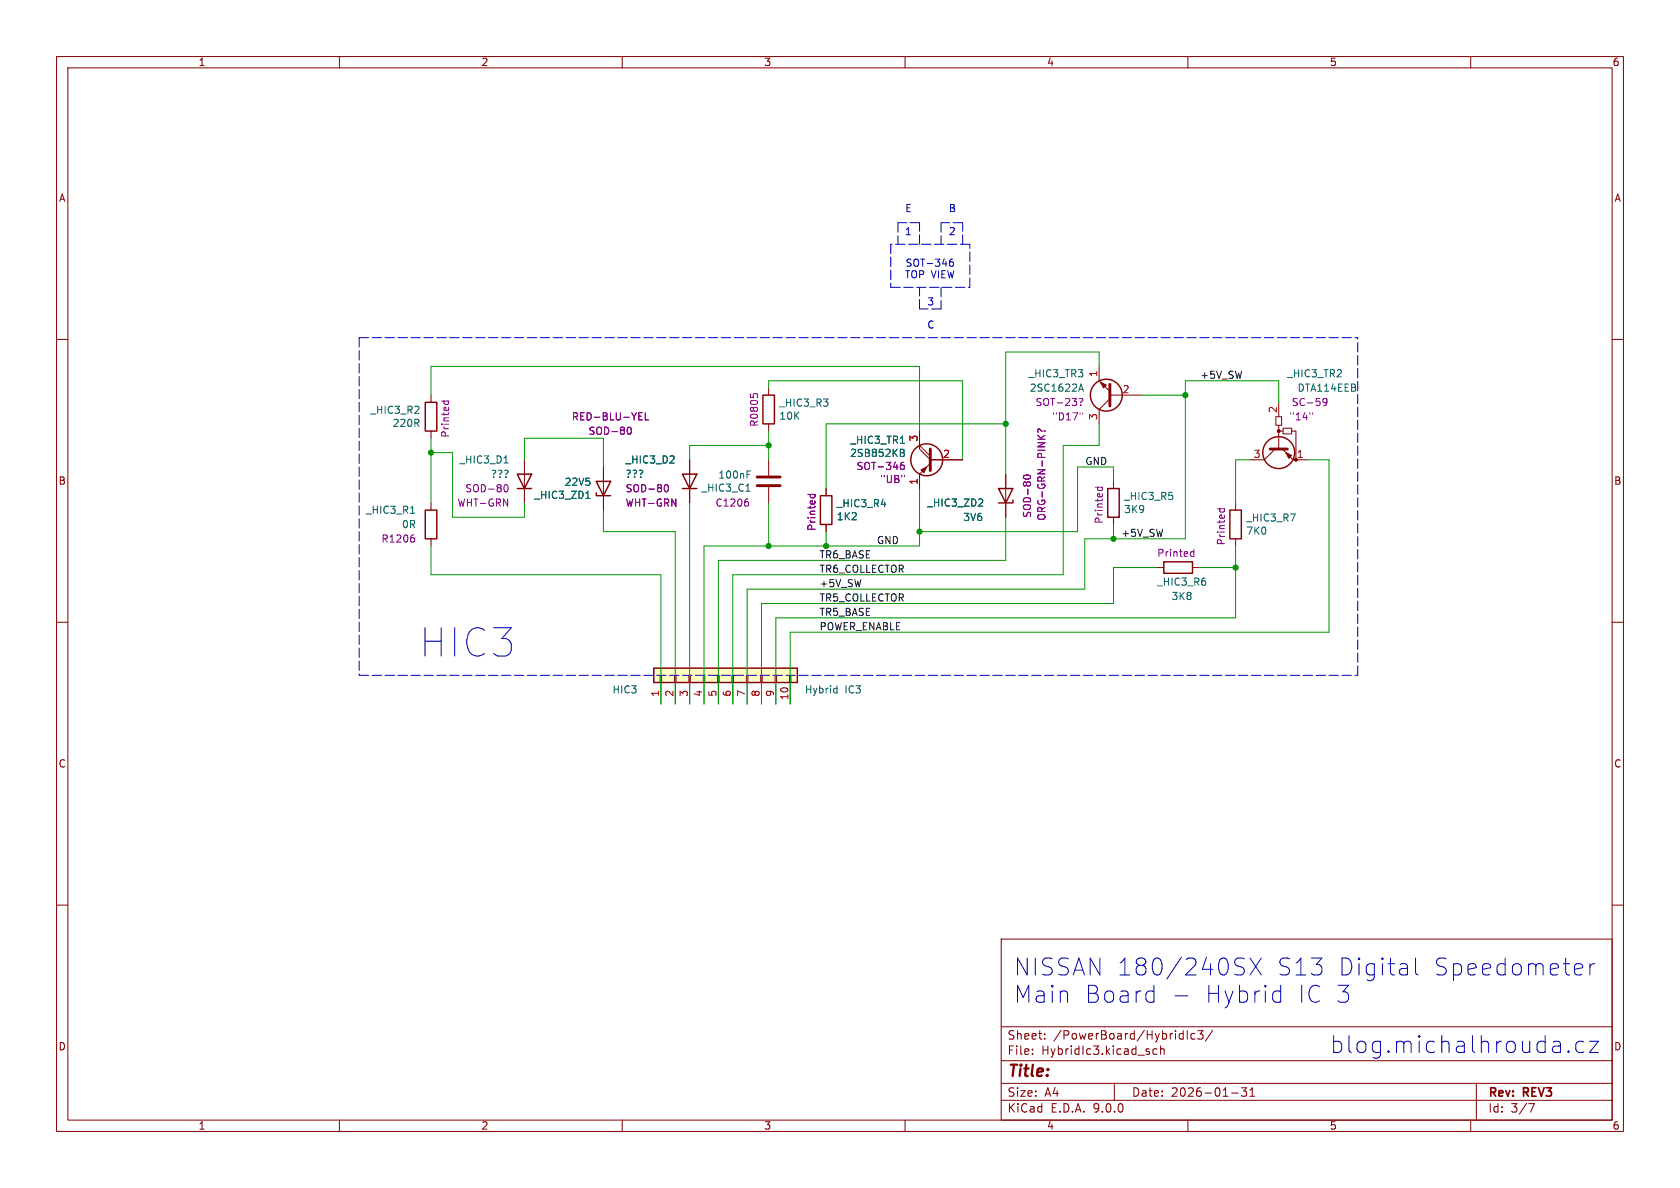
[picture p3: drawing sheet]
<svg xmlns="http://www.w3.org/2000/svg" width="297mm" height="210mm" viewBox="0 0 297 210" stroke-linecap="round" stroke-linejoin="round" font-family="sans-serif">
<g fill="none" stroke="#840000" stroke-width=".18">
<path d="M10 10h277v190h-277zM12 12h273v186h-273zM60 10v2M110 10v2M160 10v2M210 10v2M260 10v2M10 60h2M76.2 69.9v1.2M76.2 76.2v1.3M162.6 78.7v.7l1.9 1.9h5.7M162.6 78.7l1.9 1.9"/>
<path d="M162.6 76.2v2.5M194.3 64.8v2.5l1.9 1.9M196.2 70.5l-1.9 1.9v2.5M196.2 69.9h5.7M285 60h2M76.2 88.9v1.3M76.2 95.3v1.2M106.7 82.6v7.6M121.9 81.3v7.6M135.9 81.3v2.8M135.9 86.1v2.8M146 86.4v1.2"/>
<path d="M146 92.7v1.3M164.5 81.9l-1.9 1.9v2.6M177.8 83.8v7.6M196.8 85.1v1.3M196.8 91.4v1.3M218.4 88.9v1.3M218.4 95.3v1.2M10 110h2M204.5 100.3h1.2M210.8 100.3h1.3M285 110h2M10 160h2"/>
<path d="M177 166h108v32h-108zM285 160h2M60 198v2M110 198v2M160 198v2M177 194.5h108M177 191.5h108M177 187.5h108M177 181.5h108M182.5 186.3v.1M182.5 185.5v.1M184.7 183.6v.1"/>
<path d="M184.7 182.8v.1M197 191.5v3M204.5 185.5l-.4-.1-.3 .3v.4l.2 .2h.5M205.2 185.5l.2-.1 .3 .1 .1 .9M205.2 184.9v1.5M209 182.7l.2 .1M209.2 182.2v1.5M209.2 183.6l-.2 .1M209.9 182.2v1.5M210 198v2M211.2 182.8l-.4-.1-.3 .3v.4l.2 .2h.5M211.7 182.2h1l-.5 .6 .4 .1v.7l-.2 .1h-.4l-.3-.1"/>
<path d="M214.4 182.1l-1.3 2M217.7 193.2h1.2M219.5 192.3h.9l-.5 .6 .4 .1v.7l-.2 .1h-.4l-.2-.1M221 193.8h.8M221 192.7l.4-.4v1.5M260 198v2M261 191.5v6.5M270.2 195.1h1l-.6 1.5"/>
</g>
<path d="M164.5 79.4v3.8M196.2 67.9v3.9M133.9 85.9h4M133.9 84.3h4" fill="none" stroke="#840000" stroke-width=".51"/>
<g fill="none" stroke="#840000" stroke-width=".25">
<path d="M75.2 71.1h2v5.1h-2zM75.2 90.2h2v5.1h-2zM105.4 87.1v.5h2.5M105.4 85.1h2.5l-1.2 2.5zM120.6 83.8h2.6l-1.3 2.6zM120.6 86.4h2.6M145 87.6h2.1v5.1h-2.1zM176.5 86.4h2.6l-1.3 2.5zM179.1 88.4v.5h-2.6M195.8 86.4h2.1v5h-2.1zM205.7 99.3h5.1v2h-5.1zM217.4 90.2h2.1v5.1h-2.1z"/>
<circle cx="195.6" cy="69.8" r="2.82"/>
<circle cx="163.8" cy="81.3" r="2.82"/>
</g>
<g fill="#840000" stroke="#840000" stroke-width=".18">
<path d="M194.6 67.6l1 .5-.5 .5z"/>
<path d="M162.8 83.1l1-.5-.5 1z"/>
</g>
<g fill="none" stroke="#006464" stroke-width=".18">
<path d="M159.2 78.4h.7M159.7 79.5l.1 .3-.2 .2M190.7 69.2l.4-1.3 .4 1.3M190.8 68.8h.6M72.6 90.7h.7M103.6 88.1h.7M131.9 86.8h.7M132.1 83.9h.4M132.1 83.3h.6M159.2 80h.4M159.6 80l.3 .3-.1 .3-.6 .1M173 89.5h.7"/>
<path d="M173.7 88.3v.5"/>
</g>
<g fill="none" stroke="#840084" stroke-width=".18">
<path d="M78 70.9h1.3M78.5 70.9v.5M79.3 70.9v.5M110.9 76l.1-.4 .2-.1a.68 .68 0 0 1 .4 .6 .68 .68 0 0 1-.4 .7l-.2-.1-.1-.4M112.9 73.6h.5M112.9 74.2h.6M112.9 73h.6M114.1 73v1.2h.6M183.5 76.9l.7 .8M184.2 76.2l-.6-.4-.1 .2v.4M184.6 76.2h.1M184.7 76.9l-.7 .6"/>
<path d="M190.8 70.5l.4-.1 .2 .2-.3 .6M190.9 73v.2M191.1 71.6v.1M191.4 73v.2M72.9 94.6h.3M73.1 95l.2 .3v.3l-.2 .2M117.4 86.2l.2-.4 .1-.1a.68 .68 0 0 1 .5 .6 .68 .68 0 0 1-.5 .6l-.1-.1-.2-.3M132 88.2h.2M132.1 88.7l.3 .2v.3l-.3 .3M142.8 87.4h1.3M143.3 87.4v.5M144 87.4v.5"/>
<path d="M159.8 81.7l-.4 .1a.86 .86 0 0 0 0 1.2l.4-.1 .1-.4-.2-.3h-.3l-.2 .3M159.9 84v.3M181.4 84.7l-.4-.1-.1-.2a.68 .68 0 0 1 .7-.4 .68 .68 0 0 1 .6 .4l-.1 .2-.4 .1M193.6 86.1h1.3M194.1 86.1v.5M194.8 86.1v.5M210.6 98.3h.5M210.6 97.6h.5M211.1 97.1v1.3M215.2 89.9h1.3M215.7 89.9v.5M216.4 89.9v.5"/>
</g>
<path d="M115.6 118.1h25.4v2.6h-25.4z" fill="#ffffc2"/>
<g fill="none" stroke="#840000" stroke-width=".25">
<path d="M134.9 69.9h2v5h-2zM91.4 83.8h2.6l-1.3 2.6zM91.4 86.4h2.6M115.6 118.1h25.4v2.6h-25.4z"/>
<circle cx="226.1" cy="80" r="2.82"/>
</g>
<g fill="none" stroke="#840000" stroke-width=".18">
<path d="M135.9 68.6v1.3M135.9 74.9v1.3M162.6 76.2v2.5M225.4 79.4l-1.9 1.9h-2.5M225.6 73.7h1v1.5h-1zM226.1 76.2h.7M226.1 71.1v2.6M226.1 75.2v4M226.7 79.4l1.9 1.9h2.5M226.8 75.7h1.5v1h-1.5zM228.3 76.2h.8v5.1M92.7 81.3v7.6"/>
<path d="M106.7 82.6v2.5M106.7 87.6v2.6M121.9 81.3v2.5M121.9 86.4v2.5M146 86.4v1.2M146 92.7v1.3M162.6 83.8v2.6M164.5 81.3h5.7M177.8 83.8v2.6M177.8 88.9v2.5M116.7 119.4h.3v1.3h-.3zM119.3 119.4h.2v1.3h-.2z"/>
<path d="M121.8 119.4h.2v1.3h-.2zM124.3 119.4h.3v1.3h-.3zM126.9 119.4h.2v1.3h-.2zM129.4 119.4h.3v1.3h-.3zM132 119.4h.2v1.3h-.2zM134.5 119.4h.2v1.3h-.2zM137 119.4h.3v1.3h-.3zM139.6 119.4h.2v1.3h-.2zM116.8 120.7v3.8M119.4 120.7v3.8M121.9 120.7v3.8M124.5 120.7v3.8"/>
<path d="M127 120.7v3.8M129.5 120.7v3.8M132.1 120.7v3.8M134.6 120.7v3.8M137.2 120.7v3.8M139.7 120.7v3.8"/>
</g>
<path d="M159.2 78.4h.7M159.7 79.5l.1 .3-.2 .2M89.1 81.9h.7M103.6 88.1h.7M159.2 80h.4M159.6 80l.3 .3-.1 .3-.6 .1M173 89.5h.7M173.7 88.3v.5M147.6 121.7h.4M148 121.2v1.3M148 122.4l-.4 .1" fill="none" stroke="#006464" stroke-width=".18"/>
<g fill="none" stroke="#840084" stroke-width=".18">
<path d="M110.9 76l.1-.4 .2-.1a.68 .68 0 0 1 .4 .6 .68 .68 0 0 1-.4 .7l-.2-.1-.1-.4M112.9 73.6h.5M112.9 74.2h.6M112.9 73h.6M114.1 73v1.2h.6M132.7 69.6v.6M133.1 69.8l.3-.2h.3l.2 .2M183.5 76.9l.7 .8M184.2 76.2l-.6-.4-.1 .2v.4M184.6 76.2h.1M184.7 76.9l-.7 .6M231.6 73v.2"/>
<path d="M232.1 73v.2M234.6 71l-.2 .2h-.4l-.1-.2 .1-.5 .4-.1 .1 .2a.84 .84 0 0 1-.3 1.1h-.2M89.1 86.2l.1-.4 .2-.1a.68 .68 0 0 1 .4 .6 .68 .68 0 0 1-.4 .6l-.2-.1-.1-.3M117.4 86.2l.2-.4 .1-.1a.68 .68 0 0 1 .5 .6 .68 .68 0 0 1-.5 .6l-.1-.1-.2-.3M142.8 87.4h1.3M143.3 87.4v.5M144 87.4v.5M159.8 81.7l-.4 .1a.86 .86 0 0 0 0 1.2l.4-.1 .1-.4-.2-.3h-.3l-.2 .3M159.9 84v.3M181.4 84.7l-.4-.1-.1-.2a.68 .68 0 0 1 .7-.4 .68 .68 0 0 1 .6 .4l-.1 .2-.4 .1"/>
</g>
<g fill="#840000" stroke="#840000" stroke-width=".18">
<path d="M227.3 80l1 .5-.5 .5z"/>
<circle cx="226.1" cy="76.2" r=".25"/>
</g>
<path d="M224.5 79.4h3.1" fill="none" stroke="#840000" stroke-width=".51"/>
<g fill="none" stroke="#0000c2" stroke-width=".18" stroke-dasharray="1.7 .6">
<path d="M158.7 39.4v3.8M162.6 39.4h-3.9M166.4 39.4v3.8M170.2 39.4h-3.8M63.5 59.7v59.7M63.5 59.7h176.5M157.5 50.8h13.9M157.5 43.2v7.6M162.6 43.2v-3.8M162.6 54.6v-3.8M166.4 50.8v3.8M166.4 54.6h-3.8"/>
<path d="M170.2 43.2v-3.8M171.4 50.8v-7.6M171.4 43.2h-13.9M63.5 119.4h176.5M240 119.4v-59.7"/>
</g>
<g fill="none" stroke="#009600" stroke-width=".18">
<path d="M76.2 69.9v-5.1h86.4v11.4M76.2 77.5v11.4M135.9 78.7h-14v2.6M135.9 68.6v-1.3h34.3v14M135.9 76.2v5.1M177.8 74.9h-31.8v11.5M194.3 74.9v3.8h-6.3v22.9h-58.5v22.9M194.3 64.8v-2.6h-16.5v21.6M201.9 69.9h7.6M226.1 71.1v-3.8h-16.6v28h-17.7v8.8h-59.7v20.4M76.2 96.5v5.1h40.6v22.9M76.2 80h3.8v11.4h12.7v-2.5"/>
<path d="M92.7 81.3v-3.8h14v5.1M106.7 90.2v3.8h12.7v30.5M121.9 88.9v35.6M135.9 88.9v7.6M146 94v2.5M162.6 86.4v10.1h-38.1v28M177.8 91.4v7.7h-50.8v25.4M196.8 85.1v-2.5h-6.3v11.4h-27.9M196.8 92.7v2.6M218.4 96.5v12.7h-81.2v15.3M221 81.3h-2.6v7.6M231.1 81.3h3.8v30.5h-95.2v12.7"/>
<path d="M204.5 100.3h-7.7v6.4h-62.2v17.8M212.1 100.3h6.3"/>
</g>
<g fill="none" stroke="#0000c2" stroke-width=".18">
<path d="M168.4 45.8l-.3 .1a.86 .86 0 0 0 0 1.2l.4-.1 .1-.5-.3-.2h-.3l-.2 .2M203.7 175.2l.3 .1M204 174.2v3M204 177l-.3 .2M207.7 176h2.3M218.8 170.8a1.1 1.1 0 0 1 1.2 .7 .77 .77 0 0 1-.6 .8h-.7M218.8 169.4h.8l.4 .1M221 169.4l2 2.9M223 169.4l-2 2.9M225.6 175.2h.5l.3 .1M226.4 174.2v3M226.4 177l-.3 .2h-.5"/>
<path d="M248.7 170.5l.1 .3v1.5M248.8 172.2l-.3 .1M248.8 171.1l-.3 .1M250.2 169.4v2.5l.2 .3 .3 .1M278.8 170.4h.6l.2 .1 .2 .6-1.4 .3M279.6 172.2l-.2 .1h-.6M281.1 170.4v1.9M281.9 170.4a.77 .77 0 0 0-.8 .5M275.4 184.1l.3 .1 .2 .3v1.6M275.9 185.9l-.3 .2M275.9 184.8l-.3 .1M277.3 185.8l.1 .1-.1 .2"/>
<path d="M277.3 185.8l-.1 .1 .1 .2M277.3 185.8v.3M280 184.2l-.3-.1h-.5l-.3 .1-.3 .4v.9l.3 .4 .3 .2h.5l.3-.2M281 184.1h1.6l-1.6 2h1.6"/>
</g>
<g fill="#009600" stroke="#009600" stroke-width=".18">
<circle cx="218.4" cy="100.3" r=".46"/>
<circle cx="196.8" cy="95.3" r=".46"/>
<circle cx="209.5" cy="69.9" r=".46"/>
<circle cx="177.8" cy="74.9" r=".46"/>
<circle cx="135.9" cy="96.5" r=".46"/>
<circle cx="135.9" cy="78.7" r=".46"/>
<circle cx="76.2" cy="80" r=".46"/>
<circle cx="146" cy="96.5" r=".46"/>
<circle cx="162.6" cy="94" r=".46"/>
</g>
<text font-size="7" fill="#0000c2" x="74.6" y="116.6">HIC3</text>
<g font-size="4.2" fill="#0000c2">
<text x="179.1" y="172.7">NISSAN 180/240SX</text>
<text x="225.3" y="172.7">S13</text>
<text x="236" y="172.7">Digital</text>
<text x="252.7" y="172.7">Speedometer</text>
<text x="179.1" y="177.6">Main</text>
<text x="191.5" y="177.6">Board</text>
<text x="212.5" y="177.6">Hybrid</text>
<text x="228.7" y="177.6">IC 3</text>
<text x="234.9" y="186.4">blog.michalhrouda.cz</text>
</g>
<text font-size="2.8" fill="#840000" x="178" y="190.9">Title:</text>
<g font-size="2.1" fill="#840000">
<text x="178" y="184">Sheet:</text>
<text x="186.2" y="184">/PowerBoard/HybridIc3/</text>
<text x="178" y="186.7">File:</text>
<text x="184.1" y="186.7">HybridIc3.kicad_sch</text>
<text x="178" y="196.9">KiCad</text>
<text x="178" y="194.1">Size:</text>
<text x="184.7" y="194.1">A4</text>
<text x="185.7" y="196.9">E.D.A.</text>
<text x="193.3" y="196.9">9.0.0</text>
<text x="200" y="194.1">Date:</text>
<text x="207" y="194.1">2026-01-31</text>
<text x="263" y="194.3">Rev:</text>
<text x="263" y="196.9">Id:</text>
<text x="267.1" y="196.9">3/7</text>
<text x="269.4" y="194.3">REV3</text>
</g>
<g font-size="1.8" fill="#840000">
<text x="35" y="11.9">1</text>
<text x="85" y="11.9">2</text>
<text x="135" y="11.9">3</text>
<text x="185" y="11.9">4</text>
<text x="235" y="11.9">5</text>
<text x="285" y="11.9">6</text>
<text x="10.3" y="35.9">A</text>
<text x="285.3" y="35.9">A</text>
<text x="10.3" y="85.9">B</text>
<text x="285.3" y="85.9">B</text>
<text x="10.3" y="135.9">C</text>
<text x="285.3" y="135.9">C</text>
<text x="10.3" y="185.9">D</text>
<text x="285.3" y="185.9">D</text>
<text x="35" y="199.9">1</text>
<text x="85" y="199.9">2</text>
<text x="135" y="199.9">3</text>
<text x="185" y="199.9">4</text>
<text x="235" y="199.9">5</text>
<text x="285" y="199.9">6</text>
</g>
<g font-size="1.8" fill="#0000c2">
<text x="159.9" y="41.7">1</text>
<text x="159.9" y="37.6">E</text>
<text x="167.6" y="37.6">B</text>
<text x="167.6" y="41.7">2</text>
<text x="160" y="47.2">SOT-346</text>
<text x="159.9" y="49.3">TOP VIEW</text>
<text x="163.8" y="54.1">3</text>
<text x="163.8" y="58.2">C</text>
</g>
<g font-size="1.8" fill="#006464">
<text x="181.8" y="66.9">_HIC3_TR3</text>
<text x="181.9" y="69.4">2SC1622A</text>
<text x="227.5" y="66.9">_HIC3_TR2</text>
<text x="229.3" y="69.4">DTA114EEB</text>
<text x="65.4" y="73.4">_HIC3_R2</text>
<text x="69.3" y="75.7">220R</text>
<text x="137.7" y="72.1">_HIC3_R3</text>
<text x="137.7" y="74.4">10K</text>
<text x="81.1" y="82.1">_HIC3_D1</text>
<text x="110.5" y="82.1">_HIC3_D2</text>
<text x="150.2" y="81">2SB852KB</text>
<text x="150.2" y="78.7">_HIC3_TR1</text>
<text x="86.7" y="84.7">???</text>
<text x="94.4" y="88.4">_HIC3_ZD1</text>
<text x="99.7" y="86.1">22V5</text>
<text x="110.5" y="84.7">???</text>
<text x="123.9" y="87.1">_HIC3_C1</text>
<text x="126.9" y="84.8">100nF</text>
<text x="147.8" y="89.9">_HIC3_R4</text>
<text x="163.8" y="89.8">_HIC3_ZD2</text>
<text x="198.6" y="88.6">_HIC3_R5</text>
<text x="64.6" y="91">_HIC3_R1</text>
<text x="71" y="93.6">0R</text>
<text x="147.8" y="92.2">1K2</text>
<text x="170.2" y="92.3">3V6</text>
<text x="198.6" y="90.9">3K9</text>
<text x="220.2" y="92.4">_HIC3_R7</text>
<text x="220.2" y="94.7">7K0</text>
<text x="204.5" y="103.7">_HIC3_R6</text>
<text x="207" y="106.3">3K8</text>
<text x="108.2" y="122.8">HIC3</text>
<text x="142.2" y="122.8">Hybrid</text>
<text x="149.4" y="122.8">IC3</text>
</g>
<g font-size="1.8" fill="#840084">
<text x="183" y="72">SOT-23?</text>
<text x="228.3" y="72">SC-59</text>
<text x="79.6" y="77.5" transform="rotate(-90 79.6 77.5)">Printed</text>
<text x="101" y="74.5">RED-BLU-YEL</text>
<text x="103.9" y="77.1">SOD-80</text>
<text x="134.2" y="75.5" transform="rotate(-90 134.2 75.5)">R0805</text>
<text x="185.9" y="74.5">&quot;D17&quot;</text>
<text x="227.8" y="74.5">&quot;14&quot;</text>
<text x="151.3" y="83.3">SOT-346</text>
<text x="80.8" y="89.8">WHT-GRN</text>
<text x="82.2" y="87.2">SOD-80</text>
<text x="110.5" y="87.2">SOD-80</text>
<text x="110.5" y="89.8">WHT-GRN</text>
<text x="126.4" y="89.8">C1206</text>
<text x="155.5" y="85.6">&quot;UB&quot;</text>
<text x="144.4" y="94" transform="rotate(-90 144.4 94)">Printed</text>
<text x="182.5" y="91.6" transform="rotate(-90 182.5 91.6)">SOD-80</text>
<text x="185" y="92.1" transform="rotate(-90 185 92.1)">ORG-GRN-PINK?</text>
<text x="195.2" y="92.7" transform="rotate(-90 195.2 92.7)">Printed</text>
<text x="67.3" y="96.1">R1206</text>
<text x="204.5" y="98.7">Printed</text>
<text x="216.8" y="96.5" transform="rotate(-90 216.8 96.5)">Printed</text>
</g>
<g font-size="1.8" fill="#a90000">
<text x="194.1" y="66.7" transform="rotate(-90 194.1 66.7)">1</text>
<text x="198.4" y="69.6">2</text>
<text x="194.1" y="74.4" transform="rotate(-90 194.1 74.4)">3</text>
<text x="225.8" y="73.1" transform="rotate(-90 225.8 73.1)">2</text>
<text x="162.3" y="78.2" transform="rotate(-90 162.3 78.2)">3</text>
<text x="166.6" y="81">2</text>
<text x="221.5" y="81">3</text>
<text x="229.2" y="81">1</text>
<text x="162.3" y="85.8" transform="rotate(-90 162.3 85.8)">1</text>
<text x="116.6" y="123.3" transform="rotate(-90 116.6 123.3)">1</text>
<text x="119.1" y="123.3" transform="rotate(-90 119.1 123.3)">2</text>
<text x="121.7" y="123.3" transform="rotate(-90 121.7 123.3)">3</text>
<text x="124.2" y="123.3" transform="rotate(-90 124.2 123.3)">4</text>
<text x="126.7" y="123.3" transform="rotate(-90 126.7 123.3)">5</text>
<text x="129.3" y="123.3" transform="rotate(-90 129.3 123.3)">6</text>
<text x="131.8" y="123.3" transform="rotate(-90 131.8 123.3)">7</text>
<text x="134.4" y="123.3" transform="rotate(-90 134.4 123.3)">8</text>
<text x="136.9" y="123.3" transform="rotate(-90 136.9 123.3)">9</text>
<text x="139.4" y="123.9" transform="rotate(-90 139.4 123.9)">10</text>
</g>
<g font-size="1.8" fill="#0f0f0f">
<text x="212.1" y="67">+5V_SW</text>
<text x="191.8" y="82.3">GND</text>
<text x="198.1" y="95">+5V_SW</text>
<text x="144.8" y="101.3">TR6_COLLECTOR</text>
<text x="144.8" y="98.8">TR6_BASE</text>
<text x="154.9" y="96.3">GND</text>
<text x="144.8" y="103.9">+5V_SW</text>
<text x="144.8" y="106.4">TR5_COLLECTOR</text>
<text x="144.8" y="111.5">POWER_ENABLE</text>
<text x="144.8" y="109">TR5_BASE</text>
</g>
</svg>
